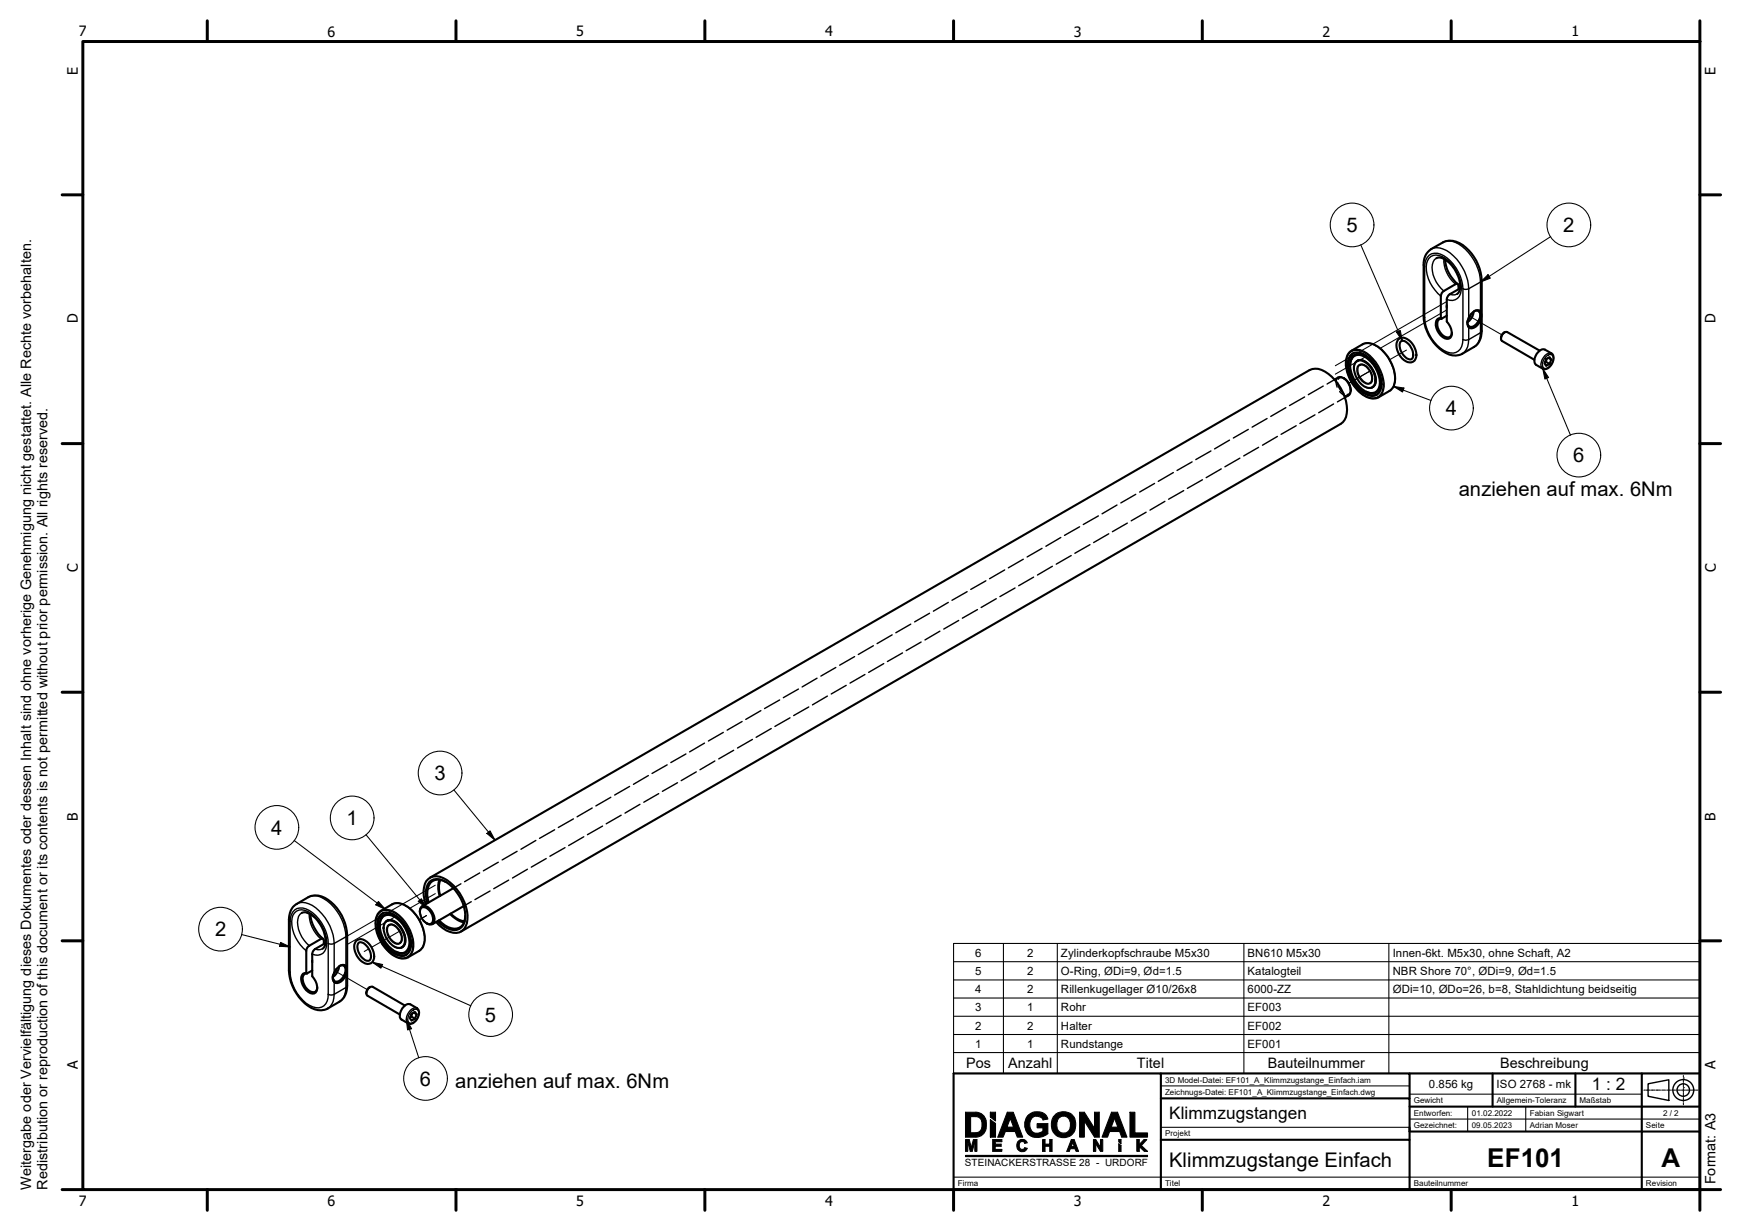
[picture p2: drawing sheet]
<svg xmlns="http://www.w3.org/2000/svg" width="420mm" height="297mm" viewBox="0 0 420 297" stroke-linecap="round" stroke-linejoin="round" font-family="sans-serif">
<!-- layer: Tweak Trail (ISO) -->
<g fill="none" stroke="#000" stroke-width=".25">
<path d="M349 72.8l-26.9 15.5M349 74.8l-16.1 9.3M354.5 76.3l7.7 4.5M329.2 86.2l-7.1 4.1M330.5 89.5l-5.2 3M339.2 84.5l-4 2.3M105 215.6l-6.2 3.6M105 213.6l-21.3 12.3M80.8 234.3l7.8 4.5M88.9 229l-1.1 .6M95.2 221.3l-11.5 6.6M96.4 224.7l-6.8 3.9"/>
<path d="M102.9 220.9l-1.8 1"/>
</g>
<!-- layer: Hidden (ISO) -->
<g fill="none" stroke="#000" stroke-width=".34">
<path d="M310.1 98.4l-3.6 2.1M314.7 95.8l-3.7 2.1M319.2 93.2l-3.6 2M321.6 97.5l-3.5 2.1M321.9 91.6l-1.8 1.1M322.6 92.3a3.5 3.5 0 0 0 1.5 2.6M322.7 91.1a1.99 1.99 0 0 0-.2 2.3M323.1 94.5a2.02 2.02 0 0 0 2.1 .9M324.2 91.3a.96 .96 0 0 0-1.4 .2M324.4 95.9l-1.8 1.1M325.8 94.1a.97 .97 0 0 1-.9 1.1M273.9 119.3l-3.6 2.1"/>
<path d="M278.5 116.7l-3.6 2M283 114l-3.6 2.1M285.5 118.4l-3.6 2.1M287.5 111.4l-3.6 2.1M290 115.8l-3.6 2M292.1 108.8l-3.7 2.1M294.6 113.1l-3.7 2.2M296.5 106.2l-3.6 2.1M299 110.6l-3.6 2M301.1 103.6l-3.6 2.1M303.6 107.9l-3.6 2.1M305.6 101l-3.6 2.1"/>
<path d="M308.1 105.3l-3.6 2.1M312.6 102.7l-3.6 2.1M317.2 100.1l-3.7 2.1M242.3 137.5l-3.6 2.1M246.8 134.9l-3.6 2.1M249.3 139.3l-3.6 2M251.3 132.3l-3.6 2.1M253.8 136.6l-3.6 2.2M255.9 129.7l-3.6 2.1M258.4 134.1l-3.6 2M260.4 127.1l-3.6 2.1M262.9 131.4l-3.7 2.1"/>
<path d="M264.9 124.5l-3.6 2.1M267.4 128.8l-3.6 2.1M269.4 121.9l-3.6 2.1M271.9 126.2l-3.6 2.1M276.4 123.6l-3.6 2.1M281 121l-3.6 2.1M206.1 158.4l-3.6 2.1M210.7 155.8l-3.7 2.1M215.2 153.2l-3.7 2.1M217.7 157.6l-3.7 2M219.7 150.6l-3.6 2.1M222.2 154.9l-3.6 2.1"/>
<path d="M224.2 148l-3.6 2.1M226.7 152.3l-3.6 2.1M228.7 145.4l-3.6 2.1M231.2 149.7l-3.6 2.1M233.3 142.8l-3.7 2.1M235.8 147.1l-3.7 2.1M237.8 140.2l-3.7 2M240.3 144.5l-3.7 2.1M244.8 141.9l-3.6 2.1M169.9 179.3l-3.6 2.1M174.5 176.7l-3.6 2.1M179 174.1l-3.6 2.1"/>
<path d="M181.5 178.4l-3.6 2.1M183.5 171.5l-3.6 2.1M186 175.8l-3.6 2.1M188 168.9l-3.6 2.1M190.5 173.2l-3.6 2.1M192.6 166.3l-3.7 2M195.1 170.6l-3.7 2.1M197.1 163.6l-3.6 2.2M199.6 168l-3.6 2.1M201.6 161.1l-3.6 2M204.1 165.4l-3.6 2.1M208.6 162.8l-3.6 2"/>
<path d="M213.1 160.1l-3.6 2.1M138.3 197.6l-3.6 2.1M142.8 195l-3.6 2.1M145.3 199.3l-3.6 2.1M147.3 192.4l-3.6 2.1M149.8 196.7l-3.6 2.1M151.8 189.8l-3.5 2M154.3 194.1l-3.6 2.1M156.4 187.1l-3.6 2.2M158.9 191.5l-3.6 2.1M160.9 184.6l-3.6 2M163.4 188.9l-3.6 2.1"/>
<path d="M165.4 181.9l-3.6 2.1M167.9 186.3l-3.6 2.1M172.4 183.6l-3.6 2.1M177 181l-3.6 2.1M101.3 219.8l.2 1.2M111.2 213.3l-1.9 1M113.7 217.6l-1.9 1M115.7 210.6l-3.6 2.2M118.2 215l-3.6 2.1M120.2 208.1l-3.6 2M122.7 212.4l-3.6 2M124.7 205.4l-3.6 2.1"/>
<path d="M127.2 209.7l-3.6 2.2M129.2 202.8l-3.6 2.1M131.7 207.2l-3.6 2M133.8 200.2l-3.7 2.1M136.3 204.5l-3.7 2.1M140.8 201.9l-3.6 2.1M102.2 222.1l.8 .8"/>
</g>
<!-- layer: Visible (ISO) -->
<g fill="none" stroke="#000" stroke-width=".51">
<path d="M344.4 60.8l.8-.7 2.8-1.6a4.8 4.8 0 0 1 5.5 1.2 11.2 11.2 0 0 1 3.9 7.9v12.3a4.4 4.4 0 0 1-1.9 3.8l-2.8 1.7a4.7 4.7 0 0 1-5.5-1.3 11 11 0 0 1-3.8-7.9v-12.8l.4-1.7zM346.5 62.3a3.3 3.3 0 0 1 3.3 1.4 7.2 7.2 0 0 1 2.2 6.6l-.5 .6M347.5 76.8l.2 .1M347.7 76.9a1.12 1.12 0 0 0-1 1.6 2.99 2.99 0 0 0 2.9 2.9l.5-.6 .1-.5M348.5 62.6a8.5 8.5 0 0 0 3.1 6M349 73.7v.5M349 76.2l-1.3 .7M351.8 69.8l-.1-1.1-.4-.2-3.1 1.7a1.49 1.49 0 0 0-.7 1.2v5.4M352.2 69.6l-2.6 1.4-.6 .9v5.7a3.9 3.9 0 0 1 1.1 3.5 1.23 1.23 0 0 1-2.1 .3 3.4 3.4 0 0 1-1.3-4.4l.8-.2M354.8 75.8l-.6 1M355 75.6a1.56 1.56 0 0 1 2.1-.5 3 3 0 0 1-2.5 4.1 1.69 1.69 0 0 1-.4-2.5zM355.4 75.2a3.4 3.4 0 0 1-1.5 2.6"/>
<path d="M355.6 75.1a1.01 1.01 0 0 1 1.2 .1 1.01 1.01 0 0 1 .2 1.2 2.69 2.69 0 0 1-2.5 2.5l-.5-.7v-.8M321.9 91.6l.8-.5a2.42 2.42 0 0 1 2.8 2 1.85 1.85 0 0 1-1.1 2.8M324 91.2a3.4 3.4 0 0 1 1.8 3.1M325.4 85.1l3.2-2a4.5 4.5 0 0 1 5.1 1.7 8.6 8.6 0 0 1 2.5 8.4l-.8 .9-2.9 1.8a4.5 4.5 0 0 1-5.1-1.8 9.7 9.7 0 0 1-2.7-7.5l.3-.8zM325.7 85.8a2.73 2.73 0 0 1 3.8 0 8.2 8.2 0 0 1 3.5 8.4 2.33 2.33 0 0 1-3.5 1 8.7 8.7 0 0 1-4.4-8.1zM325.7 87.9a2.15 2.15 0 0 1 .9-2.2 2.15 2.15 0 0 1 2.5 .1 8 8 0 0 1 3.9 7.5 2.1 2.1 0 0 1-3.5 1.2M326.3 86.2a2.55 2.55 0 0 1 3.6 .4 7.6 7.6 0 0 1 2.8 6.5 1.95 1.95 0 0 1-2.8 1.6 7.4 7.4 0 0 1-4.2-7.3zM326.4 85.9l-.5 .8M326.5 85.2a4 4 0 0 0-.9 4.7 7.7 7.7 0 0 0 5.2 5.5l1.4-.2M327 87.4a1.45 1.45 0 0 1 2-.2 5.1 5.1 0 0 1 2.5 5.7 1.92 1.92 0 0 1-3.1-.2 5.2 5.2 0 0 1-1.7-4.8zM327.3 87.1l.2-.1a2.41 2.41 0 0 1 2.7 1 4.4 4.4 0 0 1 1.2 5.1l-.4 .4M328 88.1a2.22 2.22 0 0 1 2.5 1.4 2.29 2.29 0 0 1 0 2.9"/>
<path d="M330.6 94.9h1M337.2 81.9a2.34 2.34 0 0 1 3.5 1.1 3.5 3.5 0 0 1 .5 4 2.29 2.29 0 0 1-3.4-1 3.6 3.6 0 0 1-.6-4.1zM337.8 82.5l.1-.2a2.14 2.14 0 0 1 2.4 1.5 2 2 0 0 1 0 2.9 3.4 3.4 0 0 1-2.5-4.2zM362.9 80.2l-.7 .6-.2 .9M371.1 84.9a1.34 1.34 0 0 1 1.5-.5l1.6 .9a2.34 2.34 0 0 1-.6 3.4l-.6 .3-.6 .1-1.9-1.1a2.06 2.06 0 0 1 .2-2.7zM371.3 84.6l-7.8-4.5a1.44 1.44 0 0 0-1.2 2.2l7.8 4.5M372.7 87.4l.2-.1 .9 .5M372.9 86.6l.9-.4 .3 .6-.3 1-.9 .5-.4-.6zM373.1 86.6l-.2 .7M373.5 86.3l.6 .5M70.7 218.8l3.7-2.3a4.8 4.8 0 0 1 5.5 1.2 11.2 11.2 0 0 1 3.8 7.9v12.3a4.4 4.4 0 0 1-1.8 3.8l-2.9 1.7a4.8 4.8 0 0 1-5.5-1.3 11.4 11.4 0 0 1-3.8-7.9v-12.3l.2-1.7zM91.6 219.9l3-1.7a4.5 4.5 0 0 1 5.1 1.7 9.7 9.7 0 0 1 2.7 7.5l-.3 .9-.7 1-3 1.7a4.5 4.5 0 0 1-5-1.7 9.1 9.1 0 0 1-2.6-8l.3-.8z"/>
<path d="M101.3 220a1.16 1.16 0 0 1 .5-1.3 1.16 1.16 0 0 1 1.4 .2 3.7 3.7 0 0 1 1.4 3.8 1.22 1.22 0 0 1-1.7 .1M101.5 219.1a1.67 1.67 0 0 1 2.4 1.1 1.93 1.93 0 0 1 0 2.7 2.73 2.73 0 0 1-2.6-3.4zM102.7 218.2a6.7 6.7 0 0 1 .1-5.6 3.1 3.1 0 0 1 4.2-.7 11.3 11.3 0 0 1 5.7 10 3 3 0 0 1-4.2 3 7.9 7.9 0 0 1-3.3-2.4M103.1 217.9a4.9 4.9 0 0 1 .9-5.4 4 4 0 0 1 4.4 .9 9.6 9.6 0 0 1 3.6 9.1 2.66 2.66 0 0 1-4.1 1.5l-1.6-1-.7-.8M103.7 211.8l212.1-122.5a4.1 4.1 0 0 1 4.6 .9 11.3 11.3 0 0 1 4.4 9.6 3.2 3.2 0 0 1-1.5 2.5l-212.1 122.5M106 212.3a5.8 5.8 0 0 0 0 3.9M106.2 212.3a5.4 5.4 0 0 0 0 3.8M107.6 212.8a2.72 2.72 0 0 0-3-.3 2.72 2.72 0 0 0-1.5 2.5l-.1 .9 .4 1.8M109.3 214.3l-7.5 4.4M111.8 218.6l-7.5 4.4M72.8 220.3a3.1 3.1 0 0 1 3.1 1 7.5 7.5 0 0 1 2.4 7l-.5 .6M73.9 234.8l.1 .1"/>
<path d="M74 234.9a1.12 1.12 0 0 0-1 1.6 2.99 2.99 0 0 0 2.9 2.9l.6-.7v-.4M74.9 220.6a8.7 8.7 0 0 0 3 6M75.3 231.8v.4M75.3 234.2l-1.3 .7M78.1 227.8v-1.1l-.4-.2-3.1 1.7a1.49 1.49 0 0 0-.7 1.2v5.4M78.5 227.6l-2.5 1.4-.5 .6-.2 .6v5.4a3.3 3.3 0 0 1 .8 3.9 2.01 2.01 0 0 1-2.7-1.1 2.78 2.78 0 0 1-.3-3.4l.8-.2M81.1 233.8l-.5 1M81.3 233.6a1.52 1.52 0 0 1 2.1-.5 2.99 2.99 0 0 1-2.5 4.1 1.64 1.64 0 0 1-.3-2.5zM81.8 233.2a3.7 3.7 0 0 1-1.5 2.5M81.9 233.1a.99 .99 0 0 1 1.2 .1 .99 .99 0 0 1 .2 1.2 2.61 2.61 0 0 1-2.4 2.4l-.3-.1-.3-.5v-.8M85.9 227.1a2.34 2.34 0 0 1 3.4 1 3.6 3.6 0 0 1 .5 4 2.34 2.34 0 0 1-3.4-1 3.6 3.6 0 0 1-.5-4zM86.4 227.6a1.67 1.67 0 0 1 2.3 .9 2.74 2.74 0 0 1 .4 3.3 2.14 2.14 0 0 1-2.4-1.6l-.5-1.4v-.7z"/>
<path d="M89.2 238.2l-.1 .1a1.51 1.51 0 0 0-.8 1.4M91.6 220.9a2.73 2.73 0 0 1 3.9 .1 8.8 8.8 0 0 1 3.6 7.6 2.34 2.34 0 0 1-3.6 1.7 8.6 8.6 0 0 1-4.4-8.1zM91.6 223a2.16 2.16 0 0 1 1-2.2 2.16 2.16 0 0 1 2.4 .1 8 8 0 0 1 3.9 7.5 2.1 2.1 0 0 1-3.4 1.2M92.2 221.3a2.6 2.6 0 0 1 3.7 .4 7.8 7.8 0 0 1 2.8 6.5 1.93 1.93 0 0 1-2.8 1.6 7.1 7.1 0 0 1-4-7.9zM92.4 221l-.5 .9M92.4 220.3a3.6 3.6 0 0 0-1 4.2 7.9 7.9 0 0 0 5.3 6h.8l.7-.2M93.1 222.4a2.6 2.6 0 0 1 3.3 1.2 4.3 4.3 0 0 1 .8 4.7 2.2 2.2 0 0 1-3.1-.7 4.9 4.9 0 0 1-1.3-4.9zM93.3 222.2h.1a2.41 2.41 0 0 1 2.8 1 4.4 4.4 0 0 1 1.2 5l-.5 .4M93.9 223.2a2.2 2.2 0 0 1 2.5 1.5 2.24 2.24 0 0 1 0 2.8M96.6 230h.9M108.5 220.5l.7 .7a5.1 5.1 0 0 0 2.7 1.3M108.7 220.5a6.1 6.1 0 0 0 3.3 1.8"/>
<path d="M112.2 220.9a2.7 2.7 0 0 1-2.7 3.2 5.6 5.6 0 0 1-3.6-2M97.4 242.9a1.34 1.34 0 0 1 1.6-.6l1.6 1a2.31 2.31 0 0 1-.7 3.4l-.6 .3h-.6l-1.8-1a2.06 2.06 0 0 1 .1-2.7zM97.7 242.6l-7.8-4.5a1.44 1.44 0 0 0-1.3 2.2l7.8 4.5M99 245.3h.2l.9 .5M99.3 244.6l.8-.4 .4 .6-.4 1-.8 .5-.5-.6zM99.4 244.5l-.2 .8M99.8 244.3l.7 .5"/>
</g>
<!-- layer: Visible Narrow (ISO) -->
<g fill="none" stroke="#000" stroke-width=".34">
<path d="M348 58.5a4.1 4.1 0 0 1 4.6 .9 11.9 11.9 0 0 1 4.5 8.7M343.4 64l.2 .4M343.4 76.2l.2 .4M343.6 76.6a9.8 9.8 0 0 0 5.4 8.3 2.73 2.73 0 0 0 3.8-3M343.6 64.4a2.81 2.81 0 0 1 3.1-3.3 8.9 8.9 0 0 1 5.9 6.6l.2 2M343.6 64.4v12.2M345.2 60.1a4.7 4.7 0 0 1 5.4 1.7 11.7 11.7 0 0 1 3.6 7.9M346.5 62.3a3.4 3.4 0 0 0-.8 4 8.1 8.1 0 0 0 2.5 3.9M347.5 71.4a9 9 0 0 1-3.4-7.8 2.4 2.4 0 0 1 3.8-1.7 8.7 8.7 0 0 1 4.4 9 2.3 2.3 0 0 1-3.3 1.3M348.3 62.5a7.6 7.6 0 0 0 2.8 6.1M351.5 70.9l-.6 .2-1.3-.1M352.8 69.7l.7 .1 .7-.1"/>
<path d="M352.8 69.7v12.2M354.1 78.4v.3M354.2 78.6v3.3M354.2 69.7v7M356.7 77.2l.4 .1v3M356.9 76.8l.3 .1M357.1 68.1v7l-.4 .1M357.1 68.1l-2.9 1.6M357.2 75.3l-.3 .1M357.4 79.9l-.3 .4M357.4 67.6l-.3 .5M325.2 85.5a2.8 2.8 0 0 1 3.9-.4 9.5 9.5 0 0 1 4.4 8.7 2.47 2.47 0 0 1-3.6 2 9.3 9.3 0 0 1-5.2-8.9z"/>
<path d="M326 84.6a3.9 3.9 0 0 1 4.5 1.2 10.3 10.3 0 0 1 3.3 7.5 3 3 0 0 1-1.3 2.6M326.6 88.7a1.63 1.63 0 0 1 .8-1.7 1.63 1.63 0 0 1 1.8 .2 5.4 5.4 0 0 1 2.4 5.7 1.55 1.55 0 0 1-2.4 .4M327.7 88.1a1.71 1.71 0 0 1 2.3 .8 3.1 3.1 0 0 1 .8 3.5 1.86 1.86 0 0 1-2.8-1 2.72 2.72 0 0 1-.3-3.3zM328 88.1a2.39 2.39 0 0 0 .4 3.4 1.96 1.96 0 0 0 2.1 .9M328.6 83.1a4 4 0 0 1 4.4 1.2 8.8 8.8 0 0 1 3 9.1l-.9 .9M352.8 81.9l.7 .2 .7-.2M354.2 81.9a3.8 3.8 0 0 1-1.5 3.5M357.1 80.3a3.8 3.8 0 0 1-1.6 3.4M357.1 80.3l-2.9 1.6M372.9 86a.98 .98 0 0 1 1.7 0 2.47 2.47 0 0 1-2 2.9 1.63 1.63 0 0 1 0-2.5zM374.2 85.3a2.04 2.04 0 0 0-2.3 1.5 1.79 1.79 0 0 0 .2 2.2M71.5 218.1a4.2 4.2 0 0 1 4.6 .9 12.1 12.1 0 0 1 4.5 8.7"/>
<path d="M74.4 216.5a4.1 4.1 0 0 1 4.6 .9 11.9 11.9 0 0 1 4.4 8.6M91.9 219.7a4.1 4.1 0 0 1 4.5 1.2 9.6 9.6 0 0 1 3.3 8.4l-.7 1.3-.6 .4M94.6 218.2a4.1 4.1 0 0 1 4.4 1.2 10.5 10.5 0 0 1 3.4 7.6 3 3 0 0 1-1.4 2.5M69.7 221.9l.3 .5M69.7 234.2l.3 .4M70 234.6a9.8 9.8 0 0 0 5.4 8.3 2.66 2.66 0 0 0 2.8-.3 2.66 2.66 0 0 0 1-2.7M70 222.4a2.81 2.81 0 0 1 3-3.3 8.9 8.9 0 0 1 5.9 6.6l.3 2M70 222.4v12.2M72.8 220.3a3.5 3.5 0 0 0-.8 4 8.1 8.1 0 0 0 2.6 3.9M73.9 229.4a8.4 8.4 0 0 1-3.2-8.6 2.46 2.46 0 0 1 3.5-.9 9.2 9.2 0 0 1 4.6 8.2 2.34 2.34 0 0 1-3.5 2.1M74.6 220.5a7.8 7.8 0 0 0 2.8 6.1M77.8 228.9l-1.1 .3-.7-.2"/>
<path d="M79.2 227.7l.7 .1 .7-.1M79.2 239.9l.7 .2 .7-.2M79.2 227.7v12.2M80.4 236.4v.3M80.6 236.7v3.2M80.6 239.9a3.8 3.8 0 0 1-1.6 3.5M80.6 227.7v7M83.1 235.2l.3 .1v3M83.2 234.8l.4 .1M83.4 238.3a4.1 4.1 0 0 1-1.5 3.4M83.4 226v7.1l-.3 .1M83.4 238.3l-2.8 1.6"/>
<path d="M83.4 226l-2.8 1.7M83.6 233.3l-.4 .1M83.7 237.9l-.3 .4M83.7 225.6l-.3 .4M91.7 220.1a3.4 3.4 0 0 1 4.2 .7 9.2 9.2 0 0 1 3.4 8.8 2.68 2.68 0 0 1-4.2 1 9.6 9.6 0 0 1-4.4-8.6l.5-1.4zM92.5 223.8a1.63 1.63 0 0 1 .8-1.7 1.63 1.63 0 0 1 1.9 .2 5.4 5.4 0 0 1 2.4 5.8 1.49 1.49 0 0 1-2.4 .4M93.5 223.4a1.41 1.41 0 0 1 2.2 .4 3.2 3.2 0 0 1 .9 3.8 2.1 2.1 0 0 1-2.8-1.3 3.2 3.2 0 0 1-.3-2.9zM93.9 223.2a2.23 2.23 0 0 0 0 2.9 2.24 2.24 0 0 0 2.5 1.4M99.3 244a.98 .98 0 0 1 1.7 0 2.46 2.46 0 0 1-2.1 2.9 1.63 1.63 0 0 1 0-2.5zM100.6 243.3a2.04 2.04 0 0 0-2.3 1.5 1.79 1.79 0 0 0 .2 2.2"/>
</g>
<!-- layer: Hatch (ISO) -->
<g fill="#000">
<path d="M234.1 269.4v3.9h1.3a1.79 1.79 0 0 0 1.5-2.4 1.55 1.55 0 0 0-1.5-1.5zM232.9 268.4v6h2.5a2.88 2.88 0 0 0 2.4-3.9 2.43 2.43 0 0 0-2.4-2.1z" fill-rule="evenodd"/>
<path d="M232.9 275h.9l.5 1.9 .5-1.9h.8v2.8h-.5v-2.2l-.6 2.2h-.5l-.6-2.2v2.2h-.5z" fill-rule="evenodd"/>
<path d="M238.9 270.2l1.2 .9v3.3h-1.2z" fill-rule="evenodd"/>
<path d="M238.9 268.4h1.2v2.1l-1.2-.9z" fill-rule="evenodd"/>
<path d="M239.4 275h2.2v.5h-1.6v.6h1.5v.5h-1.5v.8h1.6v.4h-2.2z" fill-rule="evenodd"/>
<path d="M243.7 269.9l-.8 2.1h1.6zM243 268.4l-2.3 6h1.2l.6-1.4h2.4l.5 1.4h1.3l-2.3-6z" fill-rule="evenodd"/>
<path d="M245.5 275.4a1.25 1.25 0 0 1 2.2 .3l-.6 .2a.64 .64 0 0 0-.5-.5 .64 .64 0 0 0-.6 .4 1.05 1.05 0 0 0 .5 1.6l.5-.2 .1-.3 .6 .2a1.35 1.35 0 0 1-1.8 .6 1.35 1.35 0 0 1-.5-1.9z" fill-rule="evenodd"/>
<path d="M247.9 269.1a3 3 0 0 1 4.7 .7l.1 .2-1.2 .2-.1-.3a1.75 1.75 0 0 0-2-.5 2.37 2.37 0 0 0 0 3.9 2.44 2.44 0 0 0 2.1-.4v-.8h-1.4v-1h2.6v2.4a3.2 3.2 0 0 1-3.7 .8 3.2 3.2 0 0 1-1.9-3.4l.3-1z" fill-rule="evenodd"/>
<path d="M251.5 275h.6v1.1h1.1v-1.1h.5v2.8h-.5v-1.2h-1.1v1.2h-.6z" fill-rule="evenodd"/>
<path d="M255.3 269.9a2.52 2.52 0 0 0 .6 3.5 1.86 1.86 0 0 0 1.9-.6 1.86 1.86 0 0 0 .3-1.9 1.62 1.62 0 0 0-1-1.5 1.62 1.62 0 0 0-1.8 .5zM254.3 269.3a3.4 3.4 0 0 0 1 5 2.93 2.93 0 0 0 3.1-.4 2.93 2.93 0 0 0 1-2.9 2.94 2.94 0 0 0-2-2.6 2.94 2.94 0 0 0-3.1 .9z" fill-rule="evenodd"/>
<path d="M258.7 275.7l-.3 1h.7zM258.4 275l-1.1 2.8h.6l.2-.6h1.2l.2 .6h.6l-1-2.8z" fill-rule="evenodd"/>
<path d="M260.4 268.4h1.1l2.5 3.9v-3.9h1.1v6h-1.1l-2.5-3.9v3.9h-1.1z" fill-rule="evenodd"/>
<path d="M263.7 275h.6l1.1 1.8v-1.8h.6v2.8h-.6l-1.1-1.8v1.8h-.6z" fill-rule="evenodd"/>
<path d="M268.8 269.9l-.8 2.1h1.6zM268.1 268.4l-2.3 6h1.3l.5-1.4h2.4l.6 1.4h1.2l-2.3-6z" fill-rule="evenodd"/>
<path d="M269.8 276l.6 .4v1.4h-.6z" fill-rule="evenodd"/>
<path d="M269.8 275h.6v1l-.6-.5z" fill-rule="evenodd"/>
<path d="M272.5 268.4h1.2v5h3.1v1h-4.3z" fill-rule="evenodd"/>
<path d="M274.2 275h.6v1.2l1.1-1.2h.7l-1.3 1.4 1.5 1.4h-.8l-1.1-1-.1 1h-.6z" fill-rule="evenodd"/>
</g>
<path d="M232.9 278.9h43.9" fill="none" stroke="#000" stroke-width=".3"/>
<!-- layer: Symbol (ISO) -->
<g fill="none" stroke="#000" stroke-width=".25">
<path d="M328.2 59.1l10 23.1M374 57.1l-16.9 11M357.1 68.1l1.8-1.8 .6 .8zM336.1 93.2l2.5 .4-.3 1zM336.1 93.2l9 3.4M336.8 80.1l.9-.4 .5 2.5zM372.1 89l1.4 2.1-.9 .4zM372.1 89l6.7 16M109.5 190.6l9.9 12.1M71 202.8l22 16.6M88.3 201.4l14.6 17.7M91.3 217.5l1.7 1.9-2.4-1.1z"/>
<path d="M100.9 217.5l.7-.6 1.3 2.2zM117.4 201.1l.8-.6 1.2 2.2zM58.3 225.5l11.7 3M67.7 227.4l2.3 1.1-2.6-.2zM89.8 232.2l2.5 .5-.4 .9zM89.8 232.2l23.7 10.5M230 232.1h180M230 236.5h180M242 227.7v31.3M255 227.7v31.3M300 227.7v31.3M335 227.7v31.3"/>
<path d="M98 246l1.3 2.2-1 .3zM98 246l3 9.3M230 254h180v-26.3h-180v31.3h180v-5M230 240.8h180M230 245.2h180M230 249.6h180"/>
<circle cx="326.1" cy="54.3" r="5.3"/>
<circle cx="378.4" cy="54.3" r="5.3"/>
<circle cx="350.1" cy="98.5" r="5.3"/>
<circle cx="380.8" cy="109.8" r="5.3"/>
<circle cx="66.8" cy="199.7" r="5.3"/>
<circle cx="84.9" cy="197.4" r="5.3"/>
<circle cx="106.2" cy="186.5" r="5.3"/>
<circle cx="53.2" cy="224.2" r="5.3"/>
<circle cx="118.3" cy="244.8" r="5.3"/>
<circle cx="102.6" cy="260.2" r="5.3"/>
</g>
<!-- layer: Border (ISO) -->
<g fill="none" stroke="#000" stroke-width=".72">
<path d="M20 10h390v277h-390zM50 5v5M110 5v5M170 5v5M230 5v5M290 5v5M350 5v5M410 5v5M15 47h5M410 47h5M15 107h5M410 107h5"/>
<path d="M15 167h5M410 167h5M15 227h5M410 227h5M15 287h5M50 287v5M110 287v5M170 287v5M230 287v5M290 287v5M350 287v5M415 287h-5v5"/>
</g>
<!-- layer: Title (ISO) -->
<g fill="none" stroke="#000" stroke-width=".25">
<path d="M406 259.5v.4M238.9 270.2l1.2 .9M269.8 276l.6 .4M280 262h60M280 272h60M340 264h56M340 270h70M354 267v6M368 267v6M396.5 263h.4M397.1 263h.1M397.3 263h.8"/>
<path d="M398.3 263h.1M398.5 263h.7M399.5 263h.1M399.7 263h.7M400.6 263h.1M400.9 263h.7M401.8 263h.1M402 263h.8M403 263h.1M403.2 263h.8M404.2 263h.1M404.4 263h.8"/>
<path d="M405.3 263h.1M405.6 263h.8M406 260.1h.1M406 262.5h.1M406 260.3v.8M406 261.3h.1M406 261.5v.7M406 262.7v.7M406 263.6h.1M406 263.8v.8M406 264.8h.1M406 265v.8"/>
<path d="M406 265.9v.1M406 266.2v.4M406.5 263h.1M406.7 263h.8M407.7 263h.1M407.9 263h.8M408.9 263h.1M409.1 263h.4M230 284h180"/>
</g>
<!-- layer: Sketch Geometry (ISO) -->
<g fill="none" stroke="#000" stroke-width=".25">
<path d="M232.9 268.4a4.8 4.8 0 0 1 4.1 .6 3.5 3.5 0 0 1-.5 5.1l-1.1 .3h-2.5zM232.9 278.8h43.9v.3h-43.9zM232.9 275h.9l.5 1.9 .5-1.9h.8v2.8h-.5v-2.2l-.6 2.2h-.5l-.6-2.2v2.2h-.5zM234.1 269.4a2.37 2.37 0 0 1 2.4 .5 2.65 2.65 0 0 1-.3 3.2l-.8 .2h-1.3zM238.9 268.4v1.2v-1.2M238.9 270.2v4.2v-4.2M238.9 268.4h1.2v2.1l-1.2-.9M239.4 275h2.2v.5h-1.6v.6h1.5v.5h-1.5v.8h1.6v.4h-2.2zM240.1 271.1v3.3h-1.2M243 268.4h1.4l2.3 6h-1.3l-.5-1.4h-2.4l-.6 1.4h-1.2zM243.7 269.9l.8 2.1h-1.6zM246.8 275.5a.9 .9 0 0 0-1 .9 .9 .9 0 0 0 1 .9"/>
<path d="M246.8 275.5l.4 .4M247.7 277.1l-.5-.2-.4 .4M247.7 275.7l-.6 .2M247.7 277.1l-.6 .7h-1M247.7 275.8a1.36 1.36 0 0 0-1.8-.7 1.36 1.36 0 0 0-.6 1.9l.2 .3 .6 .5M247.8 273.4a3.5 3.5 0 0 0 4.9 .1M247.8 269.3a3.5 3.5 0 0 0 0 4.1M248.7 272.6a1.9 1.9 0 0 0 2.9 .3l-.1-.8h-1.4v-1h2.6v2.4M249.1 268.5l-.7 .3-.6 .5M250 269.4l1.2 .3M250 269.3a2.08 2.08 0 0 0-1.3 3.3M251.2 268.4l-.9-.1-1.3 .1"/>
<path d="M251.2 268.4a1.97 1.97 0 0 1 1.5 1.6l-1.1 .2-.4-.5M251.5 275h.6v1.1h1.1v-1.1h.5v2.8h-.5v-1.2h-1.1v1.2h-.6zM253.8 270l-.2 1.4 .2 1.4M253.8 270a3 3 0 0 1 3.9-1.5 3 3 0 0 1 1.7 3.8 2.92 2.92 0 0 1-2.6 2.2 2.92 2.92 0 0 1-3-1.7M255 270.6a1.96 1.96 0 0 0 1.7 2.8h.1M255.7 269.6a1.58 1.58 0 0 1 2.4 1M255.7 269.6l-.5 .4-.2 .6M258.1 270.5a2.23 2.23 0 0 1-1.3 2.9M258.4 275h.7l1 2.8h-.6l-.2-.6h-1.2l-.2 .6h-.6zM258.7 275.7l.4 1h-.7zM260.4 268.4h1.1l2.5 3.9v-3.9h1.1v6h-1.1l-2.5-3.9v3.9h-1.1zM263.7 275h.6l1.1 1.8v-1.8h.6v2.8h-.6l-1.1-1.8v1.8h-.6z"/>
<path d="M268.1 268.4h1.4l2.3 6h-1.2l-.6-1.4h-2.4l-.5 1.4h-1.3zM268.8 269.9l.8 2.1h-1.6zM269.8 275h.6v1l-.6-.5zM269.8 276v1.8h.6v-1.4M272.5 268.4h1.2v5h3.1v1h-4.3zM274.2 275h.6v1.2l1.1-1.2h.7l-1.3 1.4 1.5 1.4h-.8l-1.1-1-.1 1h-.6z"/>
</g>
<!-- layer: Title (ISO) -->
<path d="M280 259h60v6M340 259h56M360 259v8M380 259v8M280 265h60v10M280 275h60v12M340 267h56v-8h14v28h-180v-28h50v28M410 267h-14v6h-56v-1M410 273h-14v14" fill="none" stroke="#000" stroke-width=".51"/>
<g fill="none" stroke="#000" stroke-width=".34">
<path d="M397.5 261.5l5-1v5l-5-1z"/>
<circle cx="406" cy="263" r="2.52"/>
<circle cx="406" cy="263" r="1.5"/>
</g>
<!-- layer: Symbol (ISO) -->
<path d="M357.1 68.1l1.8-1.8 .6 .8zM336.8 80.1l.9-.4 .5 2.5zM336.1 93.2l2.5 .4-.3 1zM372.1 89l1.4 2.1-.9 .4zM91.3 217.5l1.7 1.9-2.4-1.1zM100.9 217.5l.7-.6 1.3 2.2zM117.4 201.1l.8-.6 1.2 2.2zM67.7 227.4l2.3 1.1-2.6-.2zM89.8 232.2l2.5 .5-.4 .9zM98 246l1.3 2.2-1 .3z" fill="#000"/>
<g font-size="6.3">
<text x="358.7" y="281.5">EF101</text>
<text x="400.7" y="281.5">A</text>
</g>
<g font-size="4.9">
<text x="324.8" y="56">5</text>
<text x="377.1" y="56">2</text>
<text x="348.7" y="100.2">4</text>
<text x="379.4" y="111.6">6</text>
<text x="351.8" y="119.7">anziehen auf max. 6Nm</text>
<text x="104.8" y="188.3">3</text>
<text x="65.4" y="201.4">4</text>
<text x="83.6" y="199.1">1</text>
<text x="51.9" y="226">2</text>
<text x="117" y="246.5">5</text>
<text x="101.3" y="262">6</text>
<text x="109.8" y="262.5">anziehen auf max. 6Nm</text>
<text x="282" y="281.6">Klimmzugstange Einfach</text>
</g>
<g font-size="4.1">
<text x="383.9" y="263">1 : 2</text>
<text x="282" y="270">Klimmzugstangen</text>
</g>
<g font-size="3.5">
<text x="233" y="257.8">Pos</text>
<text x="243.2" y="257.8">Anzahl</text>
<text x="274.2" y="257.8">Titel</text>
<text x="305.8" y="257.8">Bauteilnummer</text>
<text x="361.8" y="257.8">Beschreibung</text>
<text x="7.5" y="287" transform="rotate(-90 7.5 287)">Weitergabe oder Vervielfältigung dieses Dokumentes oder dessen Inhalt sind ohne vorherige Genehmigung nicht gestattet. Alle Rechte vorbehalten.</text>
<text x="11.5" y="287" transform="rotate(-90 11.5 287)">Redistribution or reproduction of this document or its contents is not permitted without prior permission. All rights reserved.</text>
<text x="413.8" y="285.8" transform="rotate(-90 413.8 285.8)">Format: A3</text>
</g>
<g font-size="3.4">
<text x="19" y="8.8">7</text>
<text x="79" y="8.8">6</text>
<text x="139" y="8.8">5</text>
<text x="199" y="8.8">4</text>
<text x="259" y="8.8">3</text>
<text x="319" y="8.8">2</text>
<text x="379" y="8.8">1</text>
<text x="18.8" y="18" transform="rotate(-90 18.8 18)">E</text>
<text x="413.8" y="18" transform="rotate(-90 413.8 18)">E</text>
<text x="18.8" y="78" transform="rotate(-90 18.8 78)">D</text>
<text x="413.8" y="78" transform="rotate(-90 413.8 78)">D</text>
<text x="18.8" y="138" transform="rotate(-90 18.8 138)">C</text>
<text x="413.8" y="138" transform="rotate(-90 413.8 138)">C</text>
<text x="18.8" y="198" transform="rotate(-90 18.8 198)">B</text>
<text x="413.8" y="198" transform="rotate(-90 413.8 198)">B</text>
<text x="18.8" y="258" transform="rotate(-90 18.8 258)">A</text>
<text x="413.8" y="258" transform="rotate(-90 413.8 258)">A</text>
<text x="19" y="291">7</text>
<text x="79" y="291.1">6</text>
<text x="139" y="291">5</text>
<text x="199" y="291">4</text>
<text x="259" y="291.1">3</text>
<text x="319" y="291.1">2</text>
<text x="379" y="291">1</text>
</g>
<g font-size="2.8">
<text x="235.2" y="230.9">6</text>
<text x="247.7" y="230.9">2</text>
<text x="255.9" y="230.9">Zylinderkopfschraube M5x30</text>
<text x="300.9" y="230.9">BN610 M5x30</text>
<text x="335.9" y="230.9">Innen-6kt. M5x30, ohne Schaft, A2</text>
<text x="235.2" y="235.2">5</text>
<text x="235.2" y="239.6">4</text>
<text x="247.7" y="235.3">2</text>
<text x="247.7" y="239.6">2</text>
<text x="255.9" y="235.3">O-Ring, ØDi=9, Ød=1.5</text>
<text x="255.9" y="239.7">Rillenkugellager Ø10/26x8</text>
<text x="300.9" y="235.3">Katalogteil</text>
<text x="300.9" y="239.6">6000-ZZ</text>
<text x="335.9" y="235.3">NBR Shore 70°, ØDi=9, Ød=1.5</text>
<text x="335.9" y="239.7">ØDi=10, ØDo=26, b=8, Stahldichtung beidseitig</text>
<text x="235.2" y="244">3</text>
<text x="247.7" y="244">1</text>
<text x="255.9" y="244">Rohr</text>
<text x="300.9" y="244">EF003</text>
<text x="235.2" y="248.4">2</text>
<text x="247.7" y="248.4">2</text>
<text x="255.9" y="248.4">Halter</text>
<text x="300.9" y="248.4">EF002</text>
<text x="235.2" y="252.8">1</text>
<text x="247.7" y="252.8">1</text>
<text x="255.9" y="252.8">Rundstange</text>
<text x="300.9" y="252.8">EF001</text>
<text x="344.6" y="262.5">0.856 kg</text>
<text x="361" y="262.6">ISO 2768 - mk</text>
</g>
<text font-size="2.4" x="232.7" y="281.4">STEINACKERSTRASSE 28 - URDORF</text>
<g font-size="1.9">
<text x="281" y="261.3">3D Model-Datei: EF101_A_Klimmzugstange_Einfach.iam</text>
<text x="281" y="264.3">Zeichnugs-Datei: EF101_A_Klimmzugstange_Einfach.dwg</text>
<text x="341" y="269.3">Entworfen:</text>
<text x="341" y="266.3">Gewicht</text>
<text x="355" y="269.2">01.02.2022</text>
<text x="361" y="266.2">Allgemein-Toleranz</text>
<text x="369" y="269.3">Fabian Sigwart</text>
<text x="381" y="266.3">Maßstab</text>
<text x="401.1" y="269.3">2 / 2</text>
<text x="281" y="274.2">Projekt</text>
<text x="341" y="272.3">Gezeichnet:</text>
<text x="355" y="272.2">09.05.2023</text>
<text x="369" y="272.2">Adrian Moser</text>
<text x="397" y="272.3">Seite</text>
<text x="231" y="286.2">Firma</text>
<text x="281" y="286.2">Titel</text>
<text x="341" y="286.2">Bauteilnummer</text>
<text x="397" y="286.2">Revision</text>
</g>
</svg>
